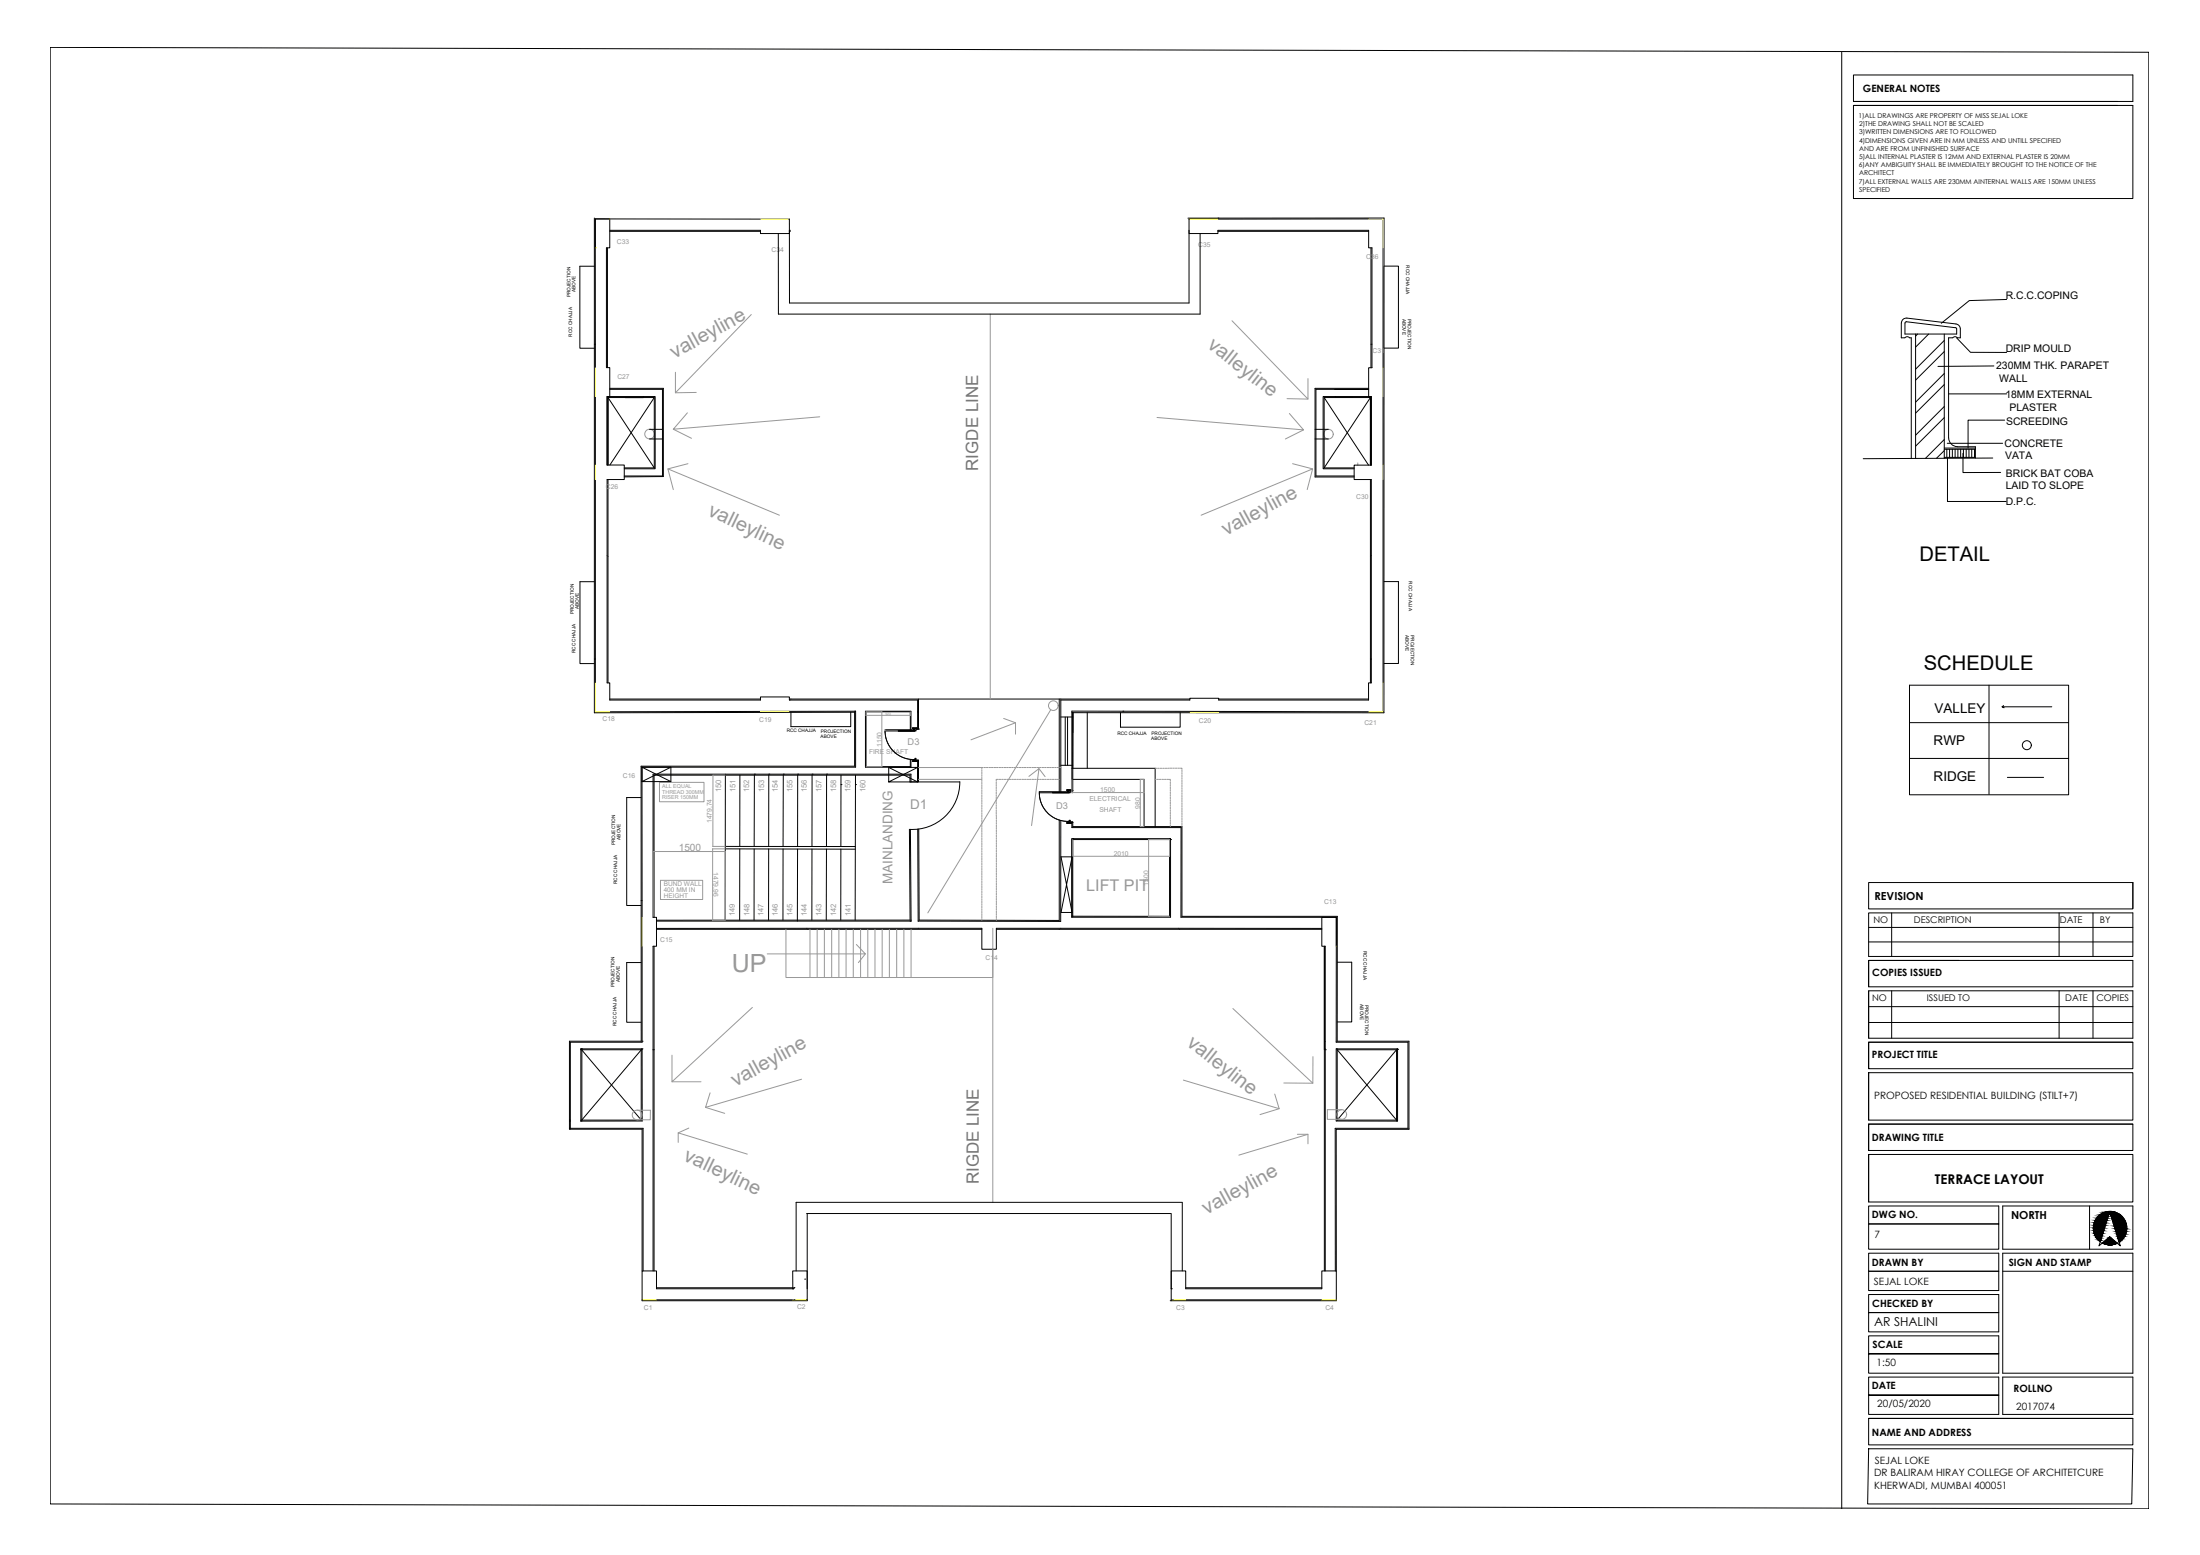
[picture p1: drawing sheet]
<svg xmlns="http://www.w3.org/2000/svg" width="841mm" height="594mm" viewBox="0 0 841 594" stroke-linecap="round" stroke-linejoin="round" font-family="sans-serif">
<!-- layer: SHEET -->
<g fill="none" stroke="#000" stroke-width=".38">
<path d="M19.2 18.1l802.3 1.9v556.4l-802.3-1.8zM704.1 20v556.4M708.5 28.6h106.9v10.2h-106.9zM708.5 38.8h101.1M708.5 40.3h106.9v35.5h-106.9zM714.3 337.2h101.1v10h-101.1zM815.4 337.2v9.8M714.3 348.8h101.1v16.6h-101.1zM714.3 354.3h101.1M714.3 359.9h101.1M723.2 348.8v16.6M787.2 348.8v16.6"/>
<path d="M800.1 348.8v16.6M714.3 366.9h101.1v10.1h-101.1zM714.3 378.5h101.1v18.1h-101.1zM714.3 378.5v18.1M723.2 378.5v18.1M748.9 366.9h-34.6v10.1M787.2 378.5v18.1M800.1 378.5v18.1M714.3 384.6h101.1M714.3 390.6h101.1M815.4 398.2h-101.1v10.1h101.1v-10.1h-101.1v10.1M714.3 409.8h101.1v18.1h-101.1z"/>
<path d="M714.3 409.8v18.1M815.4 429.5h-101.1v10h101.1v-10h-101.1v10M714.3 441.1h101.1v18.1h-101.1zM714.3 441.1v18.1M714.3 478.8h49.8v14.2h-49.8v-7.3h49.8h-49.8zM714.3 460.7h49.8v16.6h-49.8v-9.7h49.8h-49.8zM765.6 460.7h49.8v16.6h-49.8zM765.6 478.8h49.8v45.8h-49.8zM798.8 460.7v16.6M802.9 474.4a6.4 6.4 0 0 1-1-9.6 6.4 6.4 0 0 1 9.7 .3 6.4 6.4 0 0 1-1.4 9.5M803.7 474.9a6.4 6.4 0 0 0 5.7 .1M806.5 462.9l4.1 13.1-4.1-3.5-4.1 3.5z"/>
<path d="M714.3 494.6h49.8v14.2h-49.8v-7.3h49.8h-49.8zM765.6 485.7h49.8M714.3 510.4h49.8v14.2h-49.8v-7.4h49.8h-49.8zM714.3 526.1h49.8v14.3h-49.8v-7.4h49.8h-49.8zM765.6 526.1h49.8v14.3h-49.8zM714.3 541.9v10.1h101.1v-10.1h-101.1h101.1M714.3 553.5h101.1l-.5 21.1h-100.9z"/>
</g>
<g fill="#000" stroke="#000" stroke-width=".38">
<path d="M802.4 473.9h.6l-.1 .5zM805.6 475.5h2zM806 473l.5-.5 .6 .5zM809.9 473.9h1.1l-.6 .5z"/>
<path d="M802.1 473.7l.9 .2 .1-.2zM802.1 473.7l.9 .2z"/>
<path d="M801.5 473l1.6 .7 .3-.7zM801.5 473l1.6 .7h-1z"/>
<path d="M801 472.1l2.4 .9 .2-.9zM801 472.1l2.4 .9h-1.9z"/>
<path d="M800.5 471.2l3.1 .9 .3-.9zM800.5 471.2l3.1 .9h-2.6z"/>
<path d="M800.3 470.2l3.6 1 .3-1zM800.3 470.2l3.6 1h-3.4z"/>
<path d="M800.2 469.2l4 1 .3-1zM800.2 469.2l4 1h-3.9z"/>
<path d="M800.3 468.2l4.2 1 .4-1zM800.3 468.2l4.2 1h-4.3z"/>
<path d="M800.6 467.2l4.3 1 .3-1zM800.6 467.2l4.3 1h-4.6z"/>
<path d="M801 466.2l4.2 1 .2-1zM801 466.2l4.2 1h-4.6z"/>
<path d="M805.6 475.5l1.9 .1zM805.9 475.6h1.6z"/>
<path d="M801.5 465.4l3.9 .8 .3-.8zM801.5 465.4l3.9 .8h-4.4z"/>
<path d="M802.2 464.6l3.5 .8 .3-.8zM802.2 464.6l3.5 .8h-4.2z"/>
<path d="M803 464l3 .6 .2-.6zM802.2 464.6l.8-.6 3 .6z"/>
<path d="M803.8 463.5l2.4 .5 .1-.5zM803 464l.8-.5 2.4 .5z"/>
<path d="M804.8 463.1l1.5 .4 .1-.4zM803.8 463.5l1-.4 1.5 .4z"/>
<path d="M805.6 462.9h.9zM804.8 463.1h1.6z"/>
<path d="M805.8 462.9h.7zM805.6 462.9h.9z"/>
<path d="M805.8 462.9h1.6zM805.8 462.9h1.6zM805.8 462.9h1.6z"/>
<path d="M806 473l3.3 1.9-2.2-1.9zM803.7 474.9l2.3-1.9 3.3 1.9z"/>
<path d="M806.5 462.9h1.3zM806.5 462.9h1.3z"/>
<path d="M806.5 462.9l2.3 .3zM806.5 462.9l2.3 .3h-2.2z"/>
<path d="M804.9 475.3h3.6zM804.9 475.3l2.7 .2z"/>
<path d="M804.6 475.3h4.1zM804.6 475.3h3.9z"/>
<path d="M806.6 463.2l3.1 .4-.9-.4zM806.6 463.2l3.1 .4h-3z"/>
<path d="M803.7 474.9l5.7 .1zM803.7 474.9l5.7 .1z"/>
<path d="M803.9 475l4.8 .3 .7-.3zM803.9 475l4.8 .3h-4.1z"/>
<path d="M806.7 463.6l3.9 .6-.9-.6zM806.7 463.6l3.9 .6h-3.7z"/>
<path d="M809.9 473.9l.2 .5h.3zM810.1 474.4h.3z"/>
<path d="M806.9 464.2l4.4 .6-.7-.6zM806.9 464.2l4.4 .6h-4.2z"/>
<path d="M807.1 464.8l4.8 .9-.6-.9zM807.1 464.8l4.8 .9h-4.5z"/>
<path d="M809.7 473.2l1.3 .7 .6-.7zM809.7 473.2l1.3 .7h-1.1z"/>
<path d="M807.4 465.7l5 .8-.5-.8zM807.4 465.7l5 .8h-4.8z"/>
<path d="M809.5 472.4l2.1 .8 .6-.8zM809.5 472.4l2.1 .8h-1.9z"/>
<path d="M807.6 466.5l5.2 1-.4-1zM807.6 466.5l5.2 1h-4.9z"/>
<path d="M809.2 471.5l3 .9 .4-.9zM809.2 471.5l3 .9h-2.7z"/>
<path d="M807.9 467.5l5.1 .9-.2-.9zM807.9 467.5l5.1 .9h-4.8z"/>
<path d="M808.9 470.5l3.7 1 .3-1zM808.9 470.5l3.7 1h-3.4z"/>
<path d="M808.2 468.4l4.8 1.1v-1.1zM808.2 468.4l4.8 1.1h-4.5z"/>
<path d="M808.5 469.5l4.4 1 .1-1zM808.5 469.5l4.4 1h-4z"/>
</g>
<!-- layer: 0 -->
<g fill="none" stroke="#000" stroke-width=".38">
<path d="M227.2 83.3v189l99.5-.2v20.6h-81.6v105.1h-27.4v33.6h27.8v54.1M227.6 94.7v-11.1h5.5v11.1h-1.3v45.7h1.3v11.1h-1v26.2M232.2 94.7v45.7M233.1 88h57.6v1.2h11.1v-1.2M233.1 88.4h57.6M297.5 89.2l.1 30.8h161.2v-30.8M301.8 88h.1M301.8 88.4h.3M454.1 83.3h75v189h-119v29.9M454.5 88v1.2h11.1v-1.2h57.6v6.7h1.3v45.8M465.6 83.3h.1M465.6 88.4h57.6"/>
<path d="M524.1 94.7v45.8M227.2 101.7h-5.5v31.3h5.5M529.1 101.7h5.5v31.3h-5.5M227.2 131.5h.1M524.1 131.5h.1M232.4 151.5v26.2v-25.8h17.7v26.9h-11.5M232.4 151.9l17.7 26.9M233.1 148.7h20.2v33.1h-14.7M233.1 148.4h20.5v33.7l-15 .1M245.9 151.5h.1M250.1 151.9l-17 25.8M506.2 151.9l17 25.8"/>
<path d="M510.4 148.7h12.8h-20.1v33.1h14.6M510.4 151.5h.1M523.2 148.4h-20.5v33.8h15M523.9 151.5v26.2v-25.8h-17.7v26.9h11.5M523.9 151.9l-17.7 26.9M524.2 151.5v26.2M232.1 177.7h6.5v5.5h-6.5v77.7h1v6.5h57.6v-1.1h11.1v1.1h49v11.1l.2-.2M232.1 177.7v-26.2h18.4v27.6h-11.9M248.3 164h5M248.3 167.7h5M502.7 164h5.1M502.7 167.7h5.1"/>
<path d="M524.2 177.7h-6.5v5.5h6.5v77.7h-1v6.5h-57.3v-.6h-11.1v.6h-49.3v35.1M524.2 177.7v-26.2h-18.4v27.6h11.9M232.4 183.2v77.7M523.9 183.2v77.7M227.2 222.2h-5.5v31.3h5.5M529.1 222.2h5.5v31.3h-5.5M227.2 251.8h.1M523.9 251.8h.1M233.1 267.1h57.6M301.8 267.1h153M325.2 272.1v5.5h-22.8v-5.5M326.7 271.7h.1"/>
<path d="M348 279.3v-7.4h-16.9v21h16.9v-2.8M348.2 271.7h-17.4v21.4h17.4v-3M348.2 271.7v7.6M348.9 278.1l-.1 .1M349.1 278.1l-.2 .2M349.2 278.1l-.2 .2M349.4 278.1l-.2 .2M349.6 278.1l-.3 .2M349.7 278.1l-.2 .2M349.9 278.1l-.2 .2M350.1 278.1l-.2 .2M350.2 278.1l-.2 .2"/>
<path d="M350.4 278.1l-.2 .2M350.6 278.1l-.4 .4M350.6 278.2l-.3 .3M350.7 278.3l-.3 .2M350.8 271.7h.1M350.8 272.1h.1M350.8 278.3l-.2 .2M351.1 278.5h.1M351.1 267.1v11.4M351.1 278.4l-.1 .1M404.9 267.1v35.4M405.5 273.9h4.6"/>
<path d="M407.2 274v18.4M408.1 274v18.4M409.8 272.3h.1M415.6 272.3v21.2M428.3 272.3v5.5h22.9v-5.5M429.2 271.7l99.5 .2v-188.3l-74.2 .1v32.1h-152.7v-32.1l-74.2-.1v188.3l99.5-.2v21.4h-81.7M429.6 271.7h-19.8v30.5l.2-.2M465.9 267.1h57.3M730 261.8h60.8v41.8h-60.8zM730 276.1h60.8M760.4 261.8v41.6M245.4 293.1l.1 105.1h-27.5v33.2"/>
<path d="M245.4 293.1l11.1 5.5M256.5 293.1l-11.1 5.5h11.1v-5.5h-11.1v5.5M277.3 296.1l-.1 55.5M282.8 296.1v27.3M288.4 295.8h.1M288.4 296.1l-.1 27.3M293.9 295.8h.1M293.9 296.1l-.1 27.3M299.4 295.8h.1M299.4 296.1v27.3M304.9 295.8h.1M304.9 296.1v27.3"/>
<path d="M310.4 295.8h.1M310.4 296.1v27.3M316 295.8h.1M316 296.1l-.1 27.3M321.5 299.7h.1M321.5 296.1v27.3M327 299.7h.1M327 296.1l-.1 55.4M348.2 298.7v-2.9h-98.5v54.7h1.3v11h-1.3v124M348.9 290.6l-.1 .2M349.1 290.6l-.2 .3M349.3 290.6l-.2 .3"/>
<path d="M349.4 290.6l-.2 .3M349.6 290.6l-.2 .3M349.8 290.6l-.2 .3M349.9 290.6l-.2 .3M350.1 290.6l-.2 .3M350.3 290.4l-.1 .2M350.5 290.4l-.5 .5M350.6 290.8l-.1 .1M350.7 290.4l-.5 .5M350.8 293.2l-11.1 5.5h11.1v-5.5h-11.1v5.5M350.8 290.4v8.3l-11.1-5.5M350.8 290.4l-.4 .5"/>
<path d="M350.9 290.6l.2-.2v8.3M351 290.4l-.3 .2M351.1 290.6h.1M366.9 298.7a18.1 18.1 0 0 1-19.2 18.2l.2 34.6-96.9 .1M366.9 298.7h-19v-2.6h-97.9v54.4M405.5 292.4h4.6M409.8 297.8h27.6v18M409.8 293.5h31.8v22.3M730 289.8h60.8M239.5 304.7h5.6M239.6 304.7v41.2h5.5M348 316.9l.3 35h-97.3"/>
<path d="M350.8 316.8l.2 35.1M397.3 302.5v.4M404.9 313.3v38.3l-53.5-.1-.2-34.8M405.5 313.5v38.5l-54.5-.1M407.9 301.7l-.1 .2M407.9 314.3l-.1 .1M408.1 301.7l-.2 .2M408.1 314.3l-.2 .2M408.2 301.7l-.2 .3M408.2 314.3l-.2 .2M408.4 301.7l-.3 .3M408.4 314.3l-.2 .2"/>
<path d="M408.5 301.7l-.2 .3M408.6 314.3l-.2 .2M408.7 301.7l-.2 .3M408.7 314.3l-.2 .2M408.9 301.7l-.2 .3M408.9 314.3l-.2 .2M409 301.7l-.2 .3M409.1 314.3l-.2 .2M409.2 301.7l-.2 .3M409.3 314.1l-.1 .1M409.4 301.7l-.2 .3M409.5 314.1l-.5 .4"/>
<path d="M409.5 301.7l-.3 .4M409.5 301.9l-.2 .3M409.5 314.5h.1M409.6 314.1l-.4 .4M409.6 302l-.2 .2M409.8 314.1v2.1h41.7v34.2l59.4 .1-.1 47.7h27.4v32.9h-27.8l.1 54.4M409.8 302l-.2 .2M409.8 314.1l-.5 .4M409.9 314.3l.2-.2v1.7h41.7v34.3h59.4v47.7h27.4v33.6h-27.8l.1 54.1M410 314.1l-.3 .2M410.1 302l-.2 .2M410.1 314.2v.1"/>
<path d="M277.3 324.3l49.7 .1M277.3 323.4h49.7M282.8 324.3v27.3M288.3 324.3v27.3M293.8 324.3v27.3M299.4 324.3l-.1 27.2M304.9 324.4l-.1 27.5M310.4 324.4v27.1M315.9 324.4v27.1M321.5 324.4l-.1 27.1M405.6 327.3h4.2l-4.2 21.3h4.2zM409.8 320.4h37.7v30h-37.7z"/>
<path d="M410.1 320.4h.1M410.1 320.7h37v29.4l-37-.1zM447.1 320.4h.1M447.5 320.7h.1M245.1 344.1h.1M251 354.7h124.3v8h5.6v-8h124.4M251 355h124.3M347.9 351.9h.1M348.2 351.5h.1M351 351.9h.1M380.9 355h124.4M409.8 350h.1"/>
<path d="M245.1 367.7h-5.5v22.9h5.5M250 361.5v124M506.3 361.5v124M510.9 361.5v-11h-5.6v11h1.3v124M511.2 367.6h5.5v22.8h-5.5M245.5 397.8h.1M222.1 400.9h.1M222.1 400.7h23.4l-23.4 27.6M222.1 400.7l23.1 27.2M222.1 401.1h23.4M222.1 400.7v27.6M222.3 400.7h.1"/>
<path d="M222.4 400.7v27.6M245.1 401.1v26.8M245.4 400.7h.1M245.5 400.7v27.6h-23.4M249.7 401.1h.1M506.6 401.1h.1M510.8 400.7h23.5v27.6h-23.5zM510.9 400.7h.1M511.2 401.1h22.7M511.2 401.1l22.7 26.8h-22.7M511.2 401.1v26.8M533.9 401.1l-22.7 26.8"/>
<path d="M533.9 401.1v27.2M534 400.7h.1M534.3 400.9h.1M217.7 428.3h.3M217.7 431.1h28.1v54.4M217.7 427.9h.3M222.1 427.9h23.1M452 459.3h-147.7v26.2M452 459.4v26.1M308.4 463.6h139.2M308.6 463.6v33.3h-63.1v-11.4h5.5v6.9h52.1M447.7 463.6v33.3"/>
<path d="M245.5 496.6h63.1M251 492h52.1M303.1 492.4h.1M303.1 492.4l-.1-6.9h5.6v6.9M303.5 496.6h.1M303.5 492h.1M307.6 488.7h.1M447.7 492.4v-6.9h5.6v6.9h52v-6.9h5.6v11.4h-63.5M447.7 496.6h63.2M447.8 492.4h.1M448.1 496.6h.1M453.3 492h52"/>
</g>
<g fill="none" stroke="#989898" stroke-width=".38">
<path d="M528.7 83.6v18.1M287.2 120.2l-29 29.9v-7.9M378.6 120v147.1M471 122.5l29 30v-7.9M239 152h6.9M262.8 157.7l-5.4 6.3 56-4.8M266.2 149.9l-8 .2M492 152.3l8 .2M492.9 158l5.4 6.2-56-4.7M510.4 151.8h6.8M257.4 164l6.9 3.5M263 177.2l-7.7 1.9"/>
<path d="M494.1 177.2l7.7 1.9M498.3 164.2l-6.9 3.5M519.1 176.9v.8M257.4 187.1l-2.1-8 42.7 17.7M499.7 187.1l2.1-8-42.6 17.7M331.1 272v1.3h16.9v-1.3M331.1 271.9h6M337.1 272v20.8M338.3 278.8v.5M383.7 274.5l4.5 1.6M401.7 271.2l-47 77.6M272.5 296.1h4.8"/>
<path d="M272.6 296.2l-.1 27.1M331.1 292.9h6M351.1 297.8h24.2M351.1 293.2h24.7M375.3 293.2v.5M375.3 294.1v.6M375.3 295v.7M375.3 296v.6M375.3 297v.6M375.3 297.9v.7M375.3 298.9v.6M375.3 299.8v.7"/>
<path d="M376.1 293.2h.6M377.1 293.2h.6M378.1 293.2h.6M379 293.2h.7M380 293.2h.6M380.8 298.8v.6M380.8 299.7v.7M380.9 293.2h.7M381.6 297.8h-.7l-.1 .6M381.9 293.2h.6M381.9 297.8h.7M382.9 293.2h.6"/>
<path d="M382.9 297.8h.7M383.9 293.2h.6M383.9 297.8h.6M384.8 293.2h.7M384.9 297.8h.6M385.8 293.2h.6M385.8 297.8h.7M386.7 293.2h.7M386.8 297.8h.6M387.7 293.2h.6M387.7 297.8h.7M388.2 280.5v-4.4l-17 6.5"/>
<path d="M388.7 293.2h.6M388.7 297.8h.7M389.7 293.2h.6M389.7 297.8h.6M390.6 293.2h.7M390.7 297.8h.6M391.6 293.2h.6M391.6 297.8h.7M392.5 293.2h.7M392.6 297.8h.6M393.3 296.6l3.9-2.9-2.9 21.7M393.5 293.2h.6"/>
<path d="M393.5 297.8h.7M394.5 293.2h.6M394.5 297.8h.7M395.4 293.2h.7M395.5 297.8h.6M396.4 293.2h.7M396.5 297.8h.6M397.2 293.7l2.3 3M397.4 293.2h.6M397.4 297.8h.7M398.3 293.2h.7M398.4 297.8h.6"/>
<path d="M399.3 293.2h.6M399.3 297.8h.7M400.3 293.2h.6M400.3 297.8h.7M401.2 293.2h.7M401.3 297.8h.6M402.2 293.2h.6M402.3 297.8h.6M403.2 293.2h.6M403.2 297.8h.7M404.1 293.2h.7M404.2 297.8h.7"/>
<path d="M405.1 293.2h.4M409.8 297.8v5M441.6 297.8h.3M441.6 293.5h.6M442.2 297.8h.7M442.5 293.5h.7M443.2 297.8h.6M443.5 293.5h.6M444.2 297.8h.6M444.5 293.5h.6M445.1 297.8h.7M445.4 293.5h.7"/>
<path d="M446.1 297.8h.7M447.1 297.8h.3v.6M447.1 293.5h-.7M447.4 293.5h.6M447.4 298.7v.7M447.4 299.7v.6M448.3 293.5h.7M449.3 293.5h.6M450.3 293.5h.6M451.2 293.5h.6v.4M451.8 294.2v.6M451.8 295.1v.7"/>
<path d="M451.8 296.1v.6M451.8 297.1v.6M451.8 298.1v.6M451.8 299v.7M451.8 300v.6M375.3 300.8v.6M375.3 301.8v.6M375.3 302.8v.6M375.3 303.7v.7M375.3 304.7v.6M375.3 305.6v.7M375.3 306.6v.6"/>
<path d="M375.3 307.6v.6M375.3 308.6v.6M375.3 309.5v.7M375.3 310.5v.6M375.3 311.4v.7M375.3 312.4v.6M375.3 313.4v.6M375.3 314.4v.6M375.3 315.3v.7M375.3 316.3v.6M375.3 317.2v.7M375.3 318.2v.6"/>
<path d="M375.3 319.2v.6M380.8 300.7v.6M380.8 301.7v.6M380.8 302.6v.7M380.8 303.6v.6M380.8 304.6v.6M380.8 305.5v.7M380.8 306.5v.6M380.8 307.5v.6M380.8 308.4v.7M380.8 309.4v.6M380.8 310.3v.7"/>
<path d="M380.8 311.3l.1 .7M380.9 312.3v.6M380.9 313.3v.6M380.9 314.2v.7M380.9 315.2v.6M380.9 316.1v.7M380.9 317.1v.6M380.9 318.1v.6M380.9 319.1v.6M409.8 302.8h27.5M437.4 302.8v-5h-1.5v18h1.5M447.4 300.6v.7"/>
<path d="M447.4 301.6v.6M447.4 302.6v.6M447.4 303.6v.6M447.4 304.5v.7M447.4 305.5v.6M447.4 306.4v.7M447.4 307.4v.6M447.4 308.4v.6M447.4 309.4v.6M447.4 310.3v.7M447.4 311.3v.6M447.4 312.2v.7"/>
<path d="M447.4 313.2v.6M447.4 314.2v.6M447.4 315.2v.6M451.8 300.9v.7M451.8 301.9v.6M451.8 302.9v.6M451.8 303.9v.6M451.8 304.8v.7M451.8 305.8v.6M451.8 306.7v.7M451.8 307.7v.6M451.8 308.7v.6"/>
<path d="M451.8 309.6v.7M451.8 310.6v.6M451.8 311.6v.6M451.8 312.5v.7M451.8 313.5v.6M451.8 314.5v.6M451.8 315.4v.4M249.7 325.3v24.8M249.7 325.3h27.6v26.2M272.4 324.3h4.9M272.4 324.3v27.2M272.5 323.4h4.8"/>
<path d="M375.3 320.2v.6M375.3 321.1v.7M375.3 322.1v.6M375.3 323v.7M375.3 324v.6M375.3 325v.6M375.3 326v.6M375.3 326.9v.7M375.3 327.9v.6M375.3 328.8v.7M375.3 329.8v.6M375.3 330.8v.6"/>
<path d="M375.3 331.8v.6M375.3 332.7v.7M375.3 333.7v.6M375.3 334.6v.7M375.3 335.6v.6M375.3 336.6v.6M375.3 337.6v.6M375.3 338.5v.7M375.3 339.5v.6M380.9 320v.7M380.9 321v.6M380.9 321.9v.7"/>
<path d="M380.9 322.9v.6M380.9 323.9v.6M380.9 324.9v.6M380.9 325.8v.7M380.9 326.8v.6M380.9 327.7v.7M380.9 328.7v.6M380.9 329.7v.6M380.9 330.7v.6M380.9 331.6v.7M380.9 332.6v.6M380.9 333.5v.7"/>
<path d="M380.9 334.5v.6M380.9 335.5v.6M380.9 336.5v.6M380.9 337.4v.7M380.9 338.4v.6M380.9 339.3v.7M410.1 320.8v6.3h37v-6.3M439.1 320.7h8M439.1 320.8v29.2M272.4 351.6h4.9M300.5 355v18.5h47.8M309.6 355v18.5"/>
<path d="M312.4 355v18.5M315.1 355v18.5M317.9 355v18.5M320.7 355v18.5M323.4 355v18.5M326.2 355v18.5M329 355v18.5M331.7 355v18.5M334.5 355v18.5M337.2 355v18.5M340 355v18.5M342.8 355v18.5"/>
<path d="M345.5 355v18.5M348.3 355v18.5M375.3 340.4v.7M375.3 341.4v.6M375.3 342.4v.6M375.3 343.4v.6M375.3 344.3v.7M375.3 345.3v.6M375.3 346.2v.7M375.3 347.2v.6M375.3 348.2v.6M375.3 349.1v.7"/>
<path d="M375.3 350.1v.7M375.3 351.1v.5M379.5 354.7v104.6M380.9 340.3v.6M380.9 341.3v.6M380.9 342.3v.6M380.9 343.2v.7M380.9 344.2v.6M380.9 345.1v.7M380.9 346.1v.6M380.9 347.1v.6M380.9 348.1v.6"/>
<path d="M380.9 349v.7M380.9 350v.6M380.9 350.9v.7M439.1 350l8 .1M327.4 360.8l3.4 3.6h-37.5M330.8 364.4l-2.7 3.4M379.5 362.7v10.8h-31.2M287.6 384.9l-30.7 28.4v-10.2M471.3 385.3l30.6 28.5v-10.1M256.9 413.3h11.1M306.4 412.3l-36.7 10.8 1.8-5.6M452.4 412.7l36.6 10.9-1.7-5.6"/>
<path d="M490.8 413.8h11.1M243.5 424.2h5.1v3.6h-5.1M259.3 436.4v-3.6l26.4 8.1M263.3 431l-4 1.8M269.7 423.1l7.3 2.3M489 423.6l-7.3 2.2M495.9 433.4h4.1M500 437v-3.6l-26.4 7.9M512.9 424h-5.5v3.6h5.5"/>
<circle cx="248.3" cy="165.8" r="1.84"/>
<circle cx="507.8" cy="165.9" r="1.84"/>
<circle cx="402.7" cy="269.6" r="1.84"/>
<circle cx="243.5" cy="426" r="1.84"/>
<circle cx="512.9" cy="425.8" r="1.84"/>
</g>
<!-- layer: LEVEL -->
<path d="M252.1 298.9h17v7.4h-17zM252.5 336.3h16.1v7.3h-16.1z" fill="none" stroke="#989898" stroke-width=".38"/>
<!-- layer: DOOR -->
<g fill="none" stroke="#000" stroke-width=".38">
<path d="M338.4 279.9v.8M343.4 279.3h6.3h-11.4v.6M349.3 278.3v.5h.4h-11.4M350.6 278.3v-.2h-1.7v.2h2.2v.2h-.9v-.2v1h-.5v-.5M338.5 280.8l.1 .7M338.6 281.5l.2 1M338.9 282.5v.3M338.9 282.9l.5 1.1M339.4 284l.2 .3M339.6 284.3l.1 .3M339.7 284.6l.1 .1M339.8 284.8h.1"/>
<path d="M339.9 284.9l.2 .2M340.1 285.2l.1 .2M340.3 285.5l.1 .1M340.4 285.7h.1M340.5 285.8l.1 .1M340.6 285.9l.8 .9M341.4 286.8l.1 .1M341.5 287l.5 .4M342 287.5h.2M342.2 287.6l.3 .3M342.6 287.9l.1 .1M342.7 288l.1 .1"/>
<path d="M342.9 288.1l.1 .1M343 288.2l.1 .1M343.2 288.3l.1 .1M343.3 288.4l.2 .2M343.6 288.6l.2 .1M343.9 288.8h.1M344.1 288.9l.4 .2M344.5 289.1l.1 .1M344.7 289.2h.1M344.8 289.2l.1 .1M345 289.3l.1 .1M345.2 289.4h.1"/>
<path d="M345.3 289.5l1.1 .3M346.5 289.8l.3 .1M346.8 289.9l.3 .1M347.2 290h.1M347.4 290l.2 .1M347.7 290.1h.1M347.9 290.1h.1M348 290.1l.7 .1M348.7 290.2h1M349.3 290.2v.4M349.7 290.1h.1M349.7 290.2v-.5h.5v.9v-.2h.9v.2l-2.2 .2 1.7 .1v-.3"/>
<path d="M397.4 303.6v.8M397.4 304.4l.1 .7M397.6 305.1l.1 .8M397.8 306v.1M397.8 306.1l.1 .5M398 306.6v.1M398 306.8l.4 .8M398.4 307.6l.1 .3M398.5 307.9l.1 .1M398.6 308.1l.1 .1M398.7 308.2l.1 .1M398.8 308.4l.1 .1"/>
<path d="M398.9 308.6l.1 .2M399.1 308.8l.1 .3M399.3 309.1l.1 .3M399.5 309.4l.1 .1M399.6 309.5l.8 .9M400.4 310.5h.1M400.5 310.6l.5 .5M401 311.1h.1M401.2 311.2l.2 .2M401.4 311.4l.1 .1M401.5 311.5l.1 .1M401.7 311.6l.1 .1"/>
<path d="M401.8 311.7l.3 .2M402.1 311.9l.1 .1M402.3 312l.1 .1M402.4 302.9h6.3h-11.4v.6M402.4 312.1l.4 .3M402.9 312.4h.1M403 312.5l.3 .1M403.3 312.7h.2M403.5 312.7l.1 .1M403.7 312.8h.1M403.8 312.9h.1M404 312.9l.1 .1"/>
<path d="M404.1 313h.2M404.3 313.1l1.1 .3M405.4 313.5h.3M405.8 313.5l.3 .1M406.2 313.6h.1M406.3 313.6l.3 .1M406.7 313.7h.1M406.8 313.7h.2M407 313.7l.6 .1M407.7 313.8h1M407.9 302h2.2v.2h-.9v-.2v.9h-.5v-.4M407.9 301.9v-.2h1.6v.3"/>
<path d="M408.2 314.3v-.5h.5v-.4h.5v.9v-.2h.9v.2l-2.3 .1 1.7 .1v-.2M408.2 302v.5h.5h-11.4M408.7 313.8h.1"/>
</g>
<!-- layer: 0 -->
<g fill="none" stroke="#ff0" stroke-width=".38">
<path d="M227.6 94.7h.1M233.1 83.6v.1M290.7 83.7h11.1M454.5 83.7h11.1M523.2 83.7l5.5-.1v11.1M227.6 140.4v11.1M227.6 177.7v5.5M528.7 177.7v5.5M227.6 260.9v11h5.5M290.7 271.8h11.1M454.8 272.3h11.1M528.7 260.9v11h-5.5"/>
<path d="M245.5 350.5v11M510.9 361.5h.1M245.5 496.6h5.5M303 496.6h5.6M447.7 496.6h5.6M505.3 496.6h5.6"/>
</g>
<!-- layer: column -->
<path d="M528.7 140.5v11" fill="none" stroke="#ff0" stroke-width=".38"/>
<path d="M524.5 140.5h-1.3v11h1" fill="none" stroke="#000" stroke-width=".38"/>
<!-- layer: VALLEY -->
<g fill="none" stroke="#000" stroke-width=".38">
<path d="M766 269.6l-.6 .4M784.4 270h-19l.7 .4"/>
<circle cx="774.8" cy="284.7" r="1.71"/>
</g>
<!-- layer: detail -->
<g fill="none" stroke="#000" stroke-width=".38">
<path d="M767.1 114.4l-14.3 .4-10.7 8.7M726.8 123.4v5.7h1.4M728.3 123.4l.5-.5 18.8 2.3 .4 .5v1.9h-19.8v-4.2M729 121.5l19.2 2.4 1 .9 .2 .9v3.4h-1.1M729 121.5a1.88 1.88 0 0 0-2.1 1.9M730 129.1h.6v46M732.3 127.6v47.5M733.1 127.6l-.8 .8M737.3 127.6l-5 5M743.3 130.1l-11 10.9M743.3 134.3l-11 10.9M743.3 127.6v47.5"/>
<path d="M746.5 129.1h-1.6v38.2M748 129.1l5.3 5.5h13.8M762.2 139.8l-21.4 .2M743.3 142.7l-11 11M743.3 155.3l-11 11M743.3 146.9l-11 10.9M743.3 159.5l-11 11M744.9 150.5h22.2M743.3 167.9l-7.2 7.2M743.3 172.2l-3 2.9M743.3 171.6h11.9M743.3 174.7h11.9"/>
<path d="M743.3 171.2h11.9M744.2 171.6v3.1M744.4 169.4h21.2M744.5 174.9v16.7h22.4M745 167.3a3.3 3.3 0 0 0 3.3 3.3M745.3 171.6v3.1M746.4 171.6v3.1M747.4 171.6v3.1M748.3 170.7h6.9v4.3M748.5 171.6v3.1M749.5 171.6v3.1M750.4 173.2v7.3h14.4"/>
<path d="M750.6 171.6v3.1M751.6 171.6v3.1M752.7 171.6v3.1M753.8 171.6v3.1M754.8 171.6v3.1M761.8 175l-49.5 .2M766.3 160.5h-13.9v10.7"/>
</g>
<!-- layer: line -->
<path d="M728.2 129a1.16 1.16 0 0 1 1.8 0M746.5 129a1.16 1.16 0 0 1 1.8 0M767.4 297h13.8" fill="none" stroke="#000" stroke-width=".38"/>
<text font-size="9.6" fill="#989898" x="279.8" y="371.5">UP</text>
<g font-size="7.7" fill="#989898">
<text x="257.9" y="137.1" transform="rotate(-29 257.9 137.1)">valleyline</text>
<text x="461.2" y="132.5" transform="rotate(38 461.2 132.5)">valleyline</text>
<text x="270.2" y="196.7" transform="rotate(26 270.2 196.7)">valleyline</text>
<text x="468.8" y="204.8" transform="rotate(-29 468.8 204.8)">valleyline</text>
<text x="453.4" y="399.2" transform="rotate(38 453.4 399.2)">valleyline</text>
<text x="281.1" y="415.2" transform="rotate(-29 281.1 415.2)">valleyline</text>
<text x="260.9" y="443" transform="rotate(26 260.9 443)">valleyline</text>
<text x="461.3" y="464.1" transform="rotate(-29 461.3 464.1)">valleyline</text>
</g>
<g font-size="7.7">
<text x="733.8" y="214.4">DETAIL</text>
<text x="735.4" y="256">SCHEDULE</text>
</g>
<g font-size="6.5" fill="#767676">
<text x="374" y="179.9" transform="rotate(-90 374 179.9)">RIGDE LINE</text>
<text x="374.2" y="452.4" transform="rotate(-90 374.2 452.4)">RIGDE LINE</text>
</g>
<text font-size="6.2" fill="#989898" x="415.3" y="340.5">LIFT PIT</text>
<g font-size="5.1">
<text x="739.6" y="272.3">VALLEY</text>
<text x="739.2" y="284.7">RWP</text>
<text x="739.2" y="298.5">RIDGE</text>
<text x="739.7" y="452.3">TERRACE LAYOUT</text>
</g>
<g font-size="5.1" fill="#989898">
<text x="347.9" y="309">D1</text>
<text x="341.2" y="337.7" transform="rotate(-90 341.2 337.7)">MAINLANDING</text>
</g>
<text font-size="4.7" x="716.4" y="506.5">AR SHALINI</text>
<g font-size="4.2">
<text x="716.6" y="343.7">REVISION</text>
<text x="768.8" y="465.6">NORTH</text>
</g>
<g font-size="4">
<text x="766.8" y="114.4">R.C.C.COPING</text>
<text x="766.8" y="134.6">DRIP MOULD</text>
<text x="763.1" y="141.1">230MM THK. PARAPET</text>
<text x="764.3" y="145.9">WALL</text>
<text x="766.6" y="152.1">18MM EXTERNAL</text>
<text x="768.2" y="156.9">PLASTER</text>
<text x="766.9" y="162.5">SCREEDING</text>
<text x="766.3" y="170.8">CONCRETE</text>
<text x="766.5" y="175.5">VATA</text>
<text x="766.8" y="182.1">BRICK BAT COBA</text>
<text x="766.8" y="187">LAID TO SLOPE</text>
<text x="766.8" y="193.1">D.P.C.</text>
</g>
<text font-size="3.9" fill="#989898" x="259.5" y="325.3">1500</text>
<g font-size="3.8">
<text x="712.2" y="35">GENERAL NOTES</text>
<text x="715.7" y="372.8">COPIES ISSUED</text>
<text x="715.6" y="404.4">PROJECT TITLE</text>
<text x="716.4" y="419.7">PROPOSED RESIDENTIAL BUILDING (STILT+7)</text>
<text x="715.6" y="435.8">DRAWING TITLE</text>
<text x="715.6" y="465.4">DWG NO.</text>
<text x="716.6" y="473">7</text>
<text x="715.6" y="483.6">DRAWN BY</text>
<text x="767.9" y="483.7">SIGN AND STAMP</text>
<text x="716.4" y="490.9">SEJAL LOKE</text>
<text x="715.7" y="499.4">CHECKED BY</text>
<text x="715.9" y="514.9">SCALE</text>
<text x="717.4" y="521.9">1:50</text>
<text x="715.6" y="530.6">DATE</text>
<text x="769.8" y="531.7">ROLLNO</text>
<text x="717.6" y="537.4">20/05/2020</text>
<text x="770.7" y="538.7">2017074</text>
<text x="715.6" y="548.5">NAME AND ADDRESS</text>
<text x="716.7" y="559.4">SEJAL LOKE</text>
<text x="716.4" y="564.1">DR BALIRAM HIRAY COLLEGE OF ARCHITETCURE</text>
<text x="716.4" y="568.7">KHERWADI, MUMBAI 400051</text>
</g>
<g font-size="3.5" fill="#989898">
<text x="347" y="284.5">D3</text>
<text x="403.7" y="309">D3</text>
</g>
<g font-size="3.5">
<text x="716.2" y="352.7">NO</text>
<text x="731.7" y="352.7">DESCRIPTION</text>
<text x="787.5" y="352.6">DATE</text>
<text x="802.7" y="352.6">BY</text>
<text x="715.7" y="382.6">NO</text>
<text x="736.6" y="382.6">ISSUED TO</text>
<text x="789.5" y="382.4">DATE</text>
<text x="801.4" y="382.4">COPIES</text>
</g>
<g font-size="2.9" fill="#989898">
<text x="275.7" y="302.6" transform="rotate(-90 275.7 302.6)">150</text>
<text x="281.2" y="302.6" transform="rotate(-90 281.2 302.6)">151</text>
<text x="286.4" y="302.6" transform="rotate(-90 286.4 302.6)">152</text>
<text x="292.1" y="302.6" transform="rotate(-90 292.1 302.6)">153</text>
<text x="297.4" y="302.6" transform="rotate(-90 297.4 302.6)">154</text>
<text x="303" y="302.6" transform="rotate(-90 303 302.6)">155</text>
<text x="308.5" y="302.6" transform="rotate(-90 308.5 302.6)">156</text>
<text x="314" y="302.6" transform="rotate(-90 314 302.6)">157</text>
<text x="319.6" y="302.6" transform="rotate(-90 319.6 302.6)">158</text>
<text x="325.2" y="302.6" transform="rotate(-90 325.2 302.6)">159</text>
<text x="330.9" y="302.7" transform="rotate(-90 330.9 302.7)">160</text>
<text x="280.9" y="350" transform="rotate(-90 280.9 350)">149</text>
<text x="286.5" y="350" transform="rotate(-90 286.5 350)">148</text>
<text x="291.8" y="350" transform="rotate(-90 291.8 350)">147</text>
<text x="297.4" y="350" transform="rotate(-90 297.4 350)">146</text>
<text x="302.9" y="350" transform="rotate(-90 302.9 350)">145</text>
<text x="308.5" y="350" transform="rotate(-90 308.5 350)">144</text>
<text x="314.1" y="350" transform="rotate(-90 314.1 350)">143</text>
<text x="319.6" y="350" transform="rotate(-90 319.6 350)">142</text>
<text x="325.3" y="350" transform="rotate(-90 325.3 350)">141</text>
</g>
<g font-size="2.6">
<text x="710.4" y="45">1)ALL DRAWINGS ARE PROPERTY OF MISS SEJAL LOKE</text>
<text x="710.7" y="48.2">2)THE DRAWING SHALL NOT BE SCALED</text>
<text x="710.7" y="51.3">3)WRITTEN DIMENSIONS ARE TO FOLLOWED</text>
<text x="710.7" y="54.5">4)DIMENSIONS GIVEN ARE IN MM UNLESS AND UNTILL SPECIFIED</text>
<text x="710.7" y="57.6">AND ARE FROM UNFINISHED SURFACE</text>
<text x="710.6" y="63.9">6)ANY AMBIGUITY SHALL BE IMMEDIATELY BROUGHT TO THE NOTICE OF THE</text>
<text x="710.7" y="60.7">5)ALL INTERNAL PLASTER IS 12MM AND EXTERNAL PLASTER IS 20MM</text>
<text x="710.6" y="70.1">7)ALL EXTERNAL WALLS ARE 230MM AINTERNAL WALLS ARE 150MM UNLESS</text>
<text x="710.7" y="67">ARCHITECT</text>
<text x="710.7" y="73.2">SPECIFIED</text>
</g>
<g font-size="2.6" fill="#939598">
<text x="235.8" y="93.4">C33</text>
<text x="458.1" y="94.4">C35</text>
<text x="295" y="96.2">C34</text>
<text x="522.3" y="99.1">C36</text>
<text x="524.7" y="134.9">C31</text>
<text x="236" y="144.9">C27</text>
<text x="231.6" y="186.8">C26</text>
<text x="518.5" y="190.5">C30</text>
<text x="230.3" y="275.5">C18</text>
<text x="290.3" y="275.7">C19</text>
<text x="458.3" y="276.2">C20</text>
<text x="521.6" y="276.8">C21</text>
<text x="238.1" y="297">C16</text>
<text x="506.2" y="345.2">C13</text>
<text x="252.4" y="360">C15</text>
<text x="376.8" y="366.9">C14</text>
<text x="246.2" y="500.6">C1</text>
<text x="304.7" y="500.2">C2</text>
<text x="449.7" y="500.4">C3</text>
<text x="506.7" y="500.4">C4</text>
</g>
<g font-size="2.6" fill="#989898">
<text x="332.2" y="287.9">FIRE SHAFT</text>
<text x="337.1" y="285.4" transform="rotate(-90 337.1 285.4)">1150</text>
<text x="420.6" y="302.8">1500</text>
<text x="416.4" y="306.1">ELECTRICAL</text>
<text x="420.3" y="310.4">SHAFT</text>
<text x="435.9" y="308.9" transform="rotate(-90 435.9 308.9)">980</text>
<text x="272.1" y="314.5" transform="rotate(-90 272.1 314.5)">1479,74</text>
<text x="425.8" y="327.1">2010</text>
<text x="272.8" y="333.2" transform="rotate(90 272.8 333.2)">1479,96</text>
<text x="439.1" y="338.4" transform="rotate(-90 439.1 338.4)">1500</text>
</g>
<g font-size="2.5" fill="#989898">
<text x="253.7" y="338.7">BUND WALL</text>
<text x="253.7" y="340.9">400 MM IN</text>
<text x="253.7" y="343.2">HEIGHT</text>
</g>
<g font-size="2.1" fill="#989898">
<text x="253.1" y="301.1">ALL EQUAL</text>
<text x="253.1" y="303.3">THREAD 300MM</text>
<text x="253.1" y="305.2">RISER 150MM</text>
</g>
<g font-size="1.8">
<text x="537.5" y="101.3" transform="rotate(90 537.5 101.3)">RCC CHAJJA</text>
<text x="218" y="113.7" transform="rotate(-90 218 113.7)">PROJECTION</text>
<text x="220" y="111.6" transform="rotate(-90 220 111.6)">ABOVE</text>
<text x="536.2" y="121.7" transform="rotate(90 536.2 121.7)">ABOVE</text>
<text x="538.2" y="121.8" transform="rotate(90 538.2 121.8)">PROJECTION</text>
<text x="218.7" y="128.6" transform="rotate(-90 218.7 128.6)">RCC CHAJJA</text>
<text x="538.6" y="222.2" transform="rotate(90 538.6 222.2)">RCC CHAJJA</text>
<text x="221.3" y="232.6" transform="rotate(-90 221.3 232.6)">ABOVE</text>
<text x="219.3" y="234.7" transform="rotate(-90 219.3 234.7)">PROJECTION</text>
<text x="537.3" y="242.6" transform="rotate(90 537.3 242.6)">ABOVE</text>
<text x="539.3" y="242.6" transform="rotate(90 539.3 242.6)">PROJECTION</text>
<text x="220" y="249.6" transform="rotate(-90 220 249.6)">RCC CHAJJA</text>
<text x="300.8" y="279.8">RCC CHAJJA</text>
<text x="313.7" y="281.9">ABOVE</text>
<text x="313.8" y="279.9">PROJECTION</text>
<text x="427.2" y="280.8">RCC CHAJJA</text>
<text x="440.2" y="280.9">PROJECTION</text>
<text x="440.1" y="282.9">ABOVE</text>
<text x="235.2" y="322.9" transform="rotate(-90 235.2 322.9)">PROJECTION</text>
<text x="237.3" y="320.8" transform="rotate(-90 237.3 320.8)">ABOVE</text>
<text x="235.9" y="337.8" transform="rotate(-90 235.9 337.8)">RCC CHAJJA</text>
<text x="521.3" y="363.3" transform="rotate(90 521.3 363.3)">RCC CHAJJA</text>
<text x="235" y="377.2" transform="rotate(-90 235 377.2)">PROJECTION</text>
<text x="237" y="375.1" transform="rotate(-90 237 375.1)">ABOVE</text>
<text x="519.9" y="383.7" transform="rotate(90 519.9 383.7)">ABOVE</text>
<text x="521.9" y="383.8" transform="rotate(90 521.9 383.8)">PROJECTION</text>
<text x="235.6" y="392.1" transform="rotate(-90 235.6 392.1)">RCC CHAJJA</text>
</g>
<text font-size="1.3" fill="#989898" x="338.5" y="273.3">920</text>
</svg>
